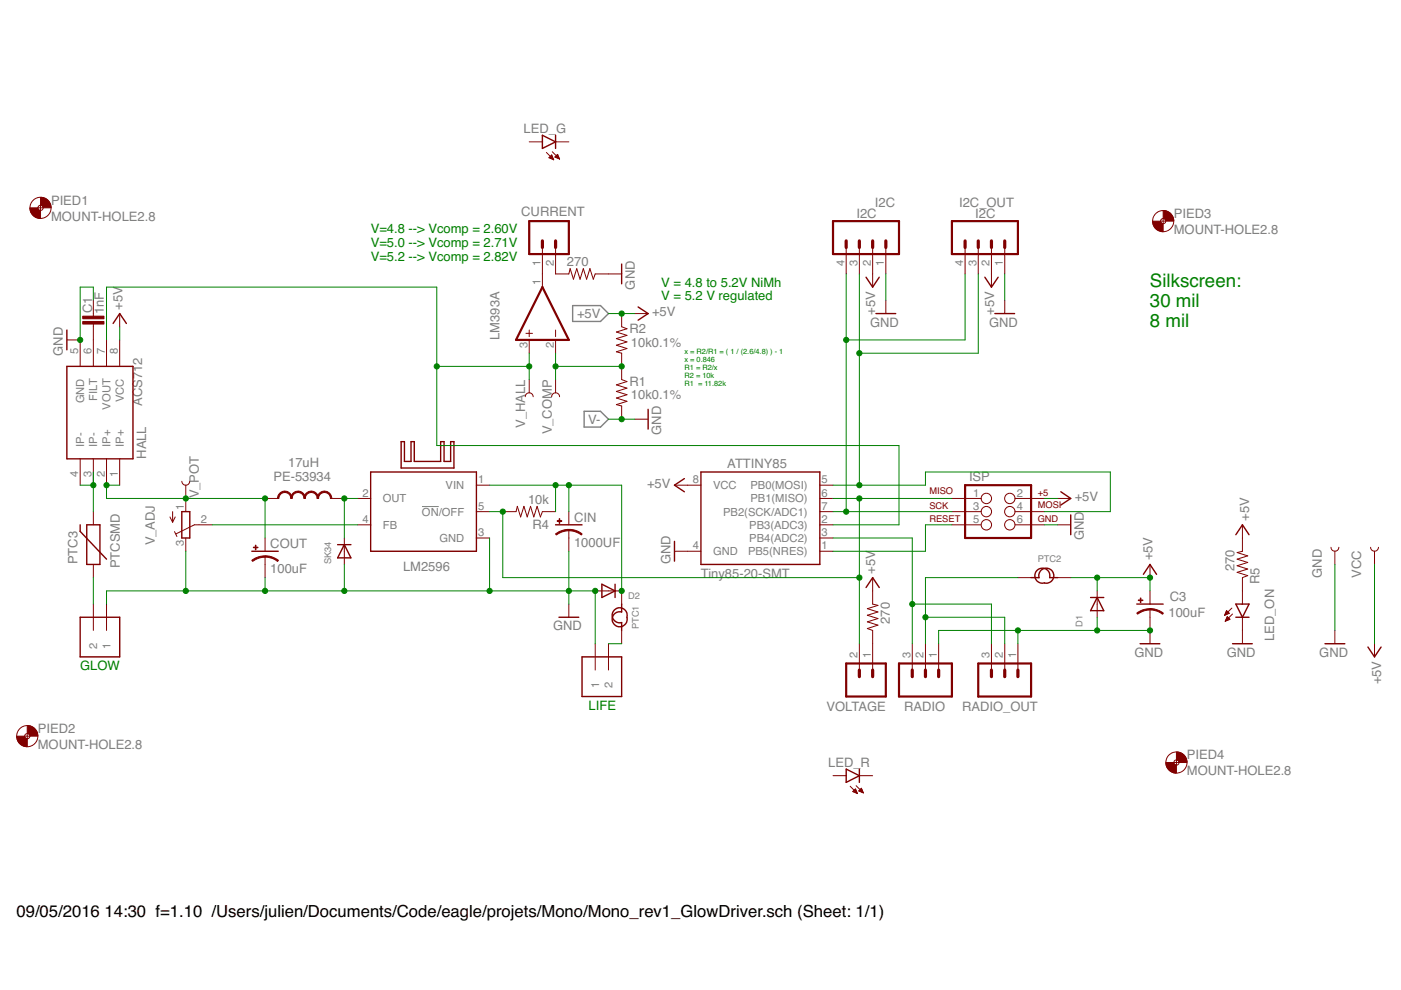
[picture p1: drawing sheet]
<svg xmlns="http://www.w3.org/2000/svg" width="297mm" height="210mm" viewBox="0 0 297 210" stroke-linecap="round" stroke-linejoin="round" font-family="sans-serif">
<path d="M89.5 107.4h3.5" fill="none" stroke="#808080" stroke-width=".21"/>
<path d="M121.4 64.8h5.9l1.7 1.7-1.7 1.7h-5.9zM123.8 87.2h3.5l1.7 1.7-1.7 1.7h-3.5z" fill="none" stroke="#808080" stroke-width=".3"/>
<g fill="none" stroke="#800000" stroke-width=".3">
<path d="M115 28.7l2.8 1.4-2.8 1.4zM117.8 28.7v2.8M131.8 56v4.2M183.6 58.8l1.4 2.1 1.4-2.1M208.8 58.8l1.4 2.1 1.4-2.1M14.2 77.7h14v19.6h-14zM14.2 70v4.2M24 68.6l1.4-2.1 1.4 2.1M135.3 65.1l2.1 1.4-2.1 1.4M185.7 66.5h4.2M210.9 66.5h4.2M85 93.6h.7v4.2h1.4v-4.2h.7v4.2h5.6v-4.2h.7v4.2h1.4v-4.2h.7v5.6h-11.2z"/>
<path d="M137.4 86.8v4.2M17 111.3v1.4l5.6 5.9M18.4 111.3h2.8v8.4h-2.8zM38.5 108.5h1.7v5.6h-1.7zM53.4 116.9h5.6M71.6 115.5h2.8M73 115.5l1.4 2.8h-2.8zM78.6 100.1h22.4v16.8h-22.4zM117.8 111.3h5.6M143 114.8v4.2M145.1 101.5l-2.1 1.4 2.1 1.4M148.6 100.1h25.2v19.6h-25.2z"/>
<path d="M224.9 104.3l2.1 1.4-2.1 1.4M227 109.2v4.2M262 113.4l1.4-2.1 1.4 2.1M17 130.9h8.4v8.4h-8.4zM118.5 130.9h4.2M123.4 139.3h8.4v8.4h-8.4zM127.6 123.9l2.8 1.4-2.8 1.4zM130.4 123.9v2.8M131.8 128.1v1.7a1.59 1.59 0 0 0-2 1.4 1.59 1.59 0 0 0 1.7 1.7 1.59 1.59 0 0 0 1.4-2 1.59 1.59 0 0 0-1.4-2 1.59 1.59 0 0 0-1.7 1.7 1.59 1.59 0 0 0 2 1.4v1.7M183.6 124.6l1.4-2.1 1.4 2.1M218.6 122.5h1.7a1.59 1.59 0 0 1 1.4-2 1.59 1.59 0 0 1 1.7 1.7 1.59 1.59 0 0 1-2 1.4 1.59 1.59 0 0 1-2-1.4 1.59 1.59 0 0 1 1.7-1.7 1.59 1.59 0 0 1 1.4 2h1.7M231.2 126.7h2.8"/>
<path d="M232.6 126.7l1.4 2.8h-2.8zM241 128.1h5.6M241.7 136.5h4.2M242.4 121.8l1.4-2.1 1.4 2.1M261.3 136.5h4.2M262 128.1h2.8l-1.4 2.8zM262 130.9h2.8M280.9 136.5h4.2M290 137.2l1.4 2.1 1.4-2.1M179.4 163.1l2.8 1.4-2.8 1.4zM182.2 163.1v2.8"/>
</g>
<g fill="none" stroke="#800000" stroke-width=".21">
<path d="M112.2 30.1h2.8M115.8 32.3l1.6 1.6M116.4 33.4l1 .5M116.4 33.4h.8M116.5 33.3h.6M116.7 33.6h.6M116.7 33.1h.4M116.8 33h.2M117 32.9l-.6 .5M117 32.9l.4 1M117 32.9h.1M117 33.7h.3"/>
<path d="M117.1 32.2l1.5 1.5M117.3 33.8h.1M117.7 33.3h.7M117.7 33.3l.9 .4M117.8 30.1h2.8M117.8 33.1h.6M117.9 33h.4M118 33.4h.5M118.1 32.9h.2M118.2 32.7l-.5 .6M118.2 32.7l.4 1M118.2 32.7h.1"/>
<path d="M118.3 33.6h.3M118.6 33.7h.1M8 44.1h1.1M8.6 43.5v1.1M115 52.5v8.4M117.8 52.5v5.6h2.8l.3-1.1 .7 2.2 .7-2.2 .7 2.2 .7-2.2 .7 2.2 .7-2.2 .7 2.2 .4-1.1h5.6M179.4 52.5v5.6M182.2 52.5v5.6M185 52.5v8.4M187.8 52.5v5.6M204.6 52.5v5.6M207.4 52.5v5.6"/>
<path d="M210.2 52.5v8.4M213 52.5v5.6M246.1 46.9h1.1M246.6 46.3v1.1M14.2 72.1h2.8v5.6M19.8 63.7v3.3M19.8 68.7v9M22.6 72.1v5.6M25.4 66.5v2.8M25.4 72.1v5.6M111.5 70.7h1.4M112.2 70v1.4"/>
<path d="M112.2 72.1v2.8M117.8 70v1.4M117.8 72.1v2.8M131.8 66.5v2.8l1.1 .4-2.2 .7 2.2 .7-2.2 .7 2.2 .7-2.2 .7 2.2 .7-2.2 .7 1.1 .3v5.6l1.1 .4-2.2 .7 2.2 .7-2.2 .7 2.2 .7-2.2 .7 2.2 .7-2.2 .7 1.1 .3v2.8M134.6 66.5h2.8M187.8 63.7v2.8M213 63.7v2.8M17 97.3v5.6M19.8 97.3v5.6M22.6 97.3v5.6M25.4 97.3v5.6M111.4 84.1a.85 .85 0 0 1 .8-.8 .85 .85 0 0 1 .9 .8"/>
<path d="M112.2 80.5v2.8M117 84.1a.84 .84 0 0 1 .8-.8 .84 .84 0 0 1 .8 .8M117.8 80.5v2.8M134.6 88.9h2.8M19.8 108.5v2.8M19.8 119.7v2.8M36 109.6l.6 1.1M36.6 108.5v2.2M37 112.7l.5 1M37.1 109.6l-.5 1.1M38.5 102a.85 .85 0 0 0 .9 .9 .85 .85 0 0 0 .8-.9M39.4 102.9v5.6"/>
<path d="M39.4 114.1v2.8M45 111.3h-3.8l-3.9 1.9M56.2 105.7h2.8M56.2 114.1v2.8M56.2 118v4.5M70.2 105.7h2.8M73 114.1v5.6M75.8 105.7h2.8M75.8 111.3h2.8M101 102.9h2.8M101 108.5h2.8M101 114.1h2.8"/>
<path d="M106.6 108.5h2.8l.3-1.1 .7 2.2 .7-2.2 .7 2.2 .7-2.2 .7 2.2 .7-2.2 .7 2.2 .4-1.1h2.8M120.6 108.5v2.8M120.6 112.4v4.5M143 102.9h5.6M143 116.9h5.6M173.8 102.9h2.8M173.8 105.7h2.8M173.8 116.9h2.8M173.8 108.5h2.8M173.8 111.3h2.8M173.8 114.1h2.8M201.8 105.7h6.2"/>
<path d="M201.8 108.5h6.2M201.8 111.3h6.2M215.2 105.7h6.2M215.2 108.5h6.2M215.2 111.3h6.2M224.2 105.7h2.8M224.2 111.3h2.8M243.8 119.7v2.8M263.4 111.3v5.6l-1.1 .3 2.2 .7-2.2 .7 2.2 .7-2.2 .7 2.2 .6-2.2 .7 2.2 .7-1.1 .5v5.6M282.2 116a.84 .84 0 0 0 .8 .9 .84 .84 0 0 0 .9-.9M283 116.9v2.8M290.6 116a.84 .84 0 0 0 .8 .9 .84 .84 0 0 0 .9-.9"/>
<path d="M291.4 116.9v2.8M19.8 128.1v5.6M22.6 128.1v5.6M120.6 128.1v2.8M126.2 136.5v5.6M126.2 125.3h5.6v2.8M129 136.5v5.6M131.8 133.7v2.8M182.2 136.5v5.6M185 122.5v5.6l1.1 .3-2.2 .7 2.2 .7-2.2 .7 2.2 .6-2.2 .7 2.2 .7-2.2 .8 1.1 .4v8.4M193.4 136.5v5.6M196.2 136.5v5.6"/>
<path d="M199 136.5v5.6M210.2 136.5v5.6M213 136.5v5.6M215.8 136.5v5.6M215.8 122.5h2.8M224.2 122.5h2.8M232.6 125.3v5.6M243.8 125.3v2.8M243.8 129.2v7.3M259.7 130.5h.1M259.7 130.3h.3M259.8 130.2h.5"/>
<path d="M259.8 131.7h.1M259.8 130h.8M259.9 131.5h.3M259.9 129.9h.6M259.9 131.4h.6M259.9 129.8h.4M260 129.6h.2M260 131.3h.7M260 131.1h.6M260.1 129.5l-.4 1M260.1 129.5l.5 .5M260.1 129.5h.1"/>
<path d="M260.1 131h.4M260.2 130.9h.1M260.2 130.7l.6 .6-1 .4zM260.6 130l-.9 .5M261.2 128.9l-1.5 1.6M261.3 130.2l-1.5 1.5M263.4 130.9v5.6M283 133.7v2.8M291.4 136.5v2.8M5.2 156.1h1.1M5.8 155.5v1.1M176.6 164.5h2.8"/>
<path d="M180.3 166.7l1.5 1.6M180.8 167.8l.6-.5 .4 1zM180.9 167.8h.7M181 167.9h.7M181 167.6h.5M181.1 167.5h.4M181.3 167.4h.1M181.3 168h.4M181.5 166.6l1.5 1.5M181.6 168.2h.2M182.1 167.6h.7M182.2 164.5h2.8"/>
<path d="M182.3 167.8h.6M182.3 167.5h.5M182.4 167.4h.3M182.5 167.2h.2M182.6 167.9h.4M182.6 167.1l.4 1-.9-.4zM182.9 168h.1M248.9 161.7h1.1M249.4 161.1v1.1"/>
<circle cx="8.6" cy="44.1" r="2.24"/>
<circle cx="8.6" cy="44.1" r=".55"/>
<circle cx="246.6" cy="46.9" r="2.24"/>
<circle cx="246.6" cy="46.9" r=".55"/>
<circle cx="209.1" cy="108.5" r="1.1"/>
<circle cx="209.1" cy="111.3" r="1.1"/>
<circle cx="209.1" cy="105.7" r="1.1"/>
<circle cx="214.1" cy="111.3" r="1.1"/>
<circle cx="214.1" cy="105.7" r="1.1"/>
<circle cx="214.1" cy="108.5" r="1.1"/>
<circle cx="5.8" cy="156.1" r="2.24"/>
<circle cx="5.8" cy="156.1" r=".55"/>
<circle cx="249.4" cy="161.7" r="2.24"/>
<circle cx="249.4" cy="161.7" r=".55"/>
</g>
<g fill="#800000" stroke="#800000" stroke-width=".21">
<path d="M17.5 68.2h4.5v.5h-4.5z"/>
<path d="M17.5 67h4.5v.6h-4.5z"/>
<path d="M53.7 116h1v.1h-1z"/>
<path d="M54.1 115.6h.2v1h-.2z"/>
<path d="M118.1 110.4h1v.1h-1z"/>
<path d="M118.6 110h.1v1h-.1z"/>
<path d="M241.3 127.2h1v.1h-1z"/>
<path d="M241.8 126.8h.1v1h-.1z"/>
</g>
<path d="M112.2 46.9h8.4v7h-8.4zM176.6 46.9h14v7h-14zM201.8 46.9h14v7h-14zM115 60.9l5.6 11.2h-11.2zM204.6 102.9h14v11.2h-14zM179.4 140.7h8.4v7h-8.4zM190.6 140.7h11.2v7h-11.2zM207.4 140.7h11.2v7h-11.2z" fill="none" stroke="#800000" stroke-width=".47"/>
<g fill="none" stroke="#800000" stroke-width=".68">
<path d="M115 51.1v1.4M117.8 51.1v1.4M179.4 51.1v1.4M182.2 51.1v1.4M185 51.1v1.4M187.8 51.1v1.4M204.6 51.1v1.4M207.4 51.1v1.4M210.2 51.1v1.4M213 51.1v1.4M182.2 142.1v1.4M185 142.1v1.4"/>
<path d="M193.4 142.1v1.4M196.2 142.1v1.4M199 142.1v1.4M210.2 142.1v1.4M213 142.1v1.4M215.8 142.1v1.4"/>
</g>
<g fill="#800000" stroke="#800000" stroke-width=".21">
<path d="M8.6 41.8a2.17 2.17 0 0 1 2.2 2.3h-1.7l-.1-.3-.4-.3z" fill-rule="evenodd"/>
<path d="M6.3 44.1h1.7l.1 .3 .5 .2v1.7a2.21 2.21 0 0 1-2.3-2.2z" fill-rule="evenodd"/>
<path d="M5.8 153.8a2.24 2.24 0 0 1 2.2 2.3h-1.7l-.2-.5-.3-.1z" fill-rule="evenodd"/>
<path d="M3.5 156.1h1.7l.3 .4 .3 .1v1.7a2.2 2.2 0 0 1-2.3-2.2z" fill-rule="evenodd"/>
<path d="M59.3 104.6l.6-.4 .5-.1v.3l-.6 .1-.4 .4-.3 .8h-.3l.1-.5z" fill-rule="evenodd"/>
<path d="M60.4 104.1a1.52 1.52 0 0 1 1.5 1.6h-.2l-.3-.8-.5-.4-.5-.1z" fill-rule="evenodd"/>
<path d="M62.1 104.6l.6-.4 .5-.1v.3l-.5 .1-.5 .4-.3 .8h-.2v-.5z" fill-rule="evenodd"/>
<path d="M63.2 104.1a1.52 1.52 0 0 1 1.5 1.6h-.2l-.3-.8-.5-.4-.5-.1z" fill-rule="evenodd"/>
<path d="M64.9 104.6l.6-.4 .5-.1v.3l-.8 .3-.3 .4-.2 .6h-.2v-.5z" fill-rule="evenodd"/>
<path d="M66 104.1a1.52 1.52 0 0 1 1.5 1.6h-.3l-.2-.8-.5-.4-.5-.1z" fill-rule="evenodd"/>
<path d="M67.7 104.6l.6-.4 .5-.1v.3l-.6 .1-.4 .4-.3 .8h-.3l.1-.5z" fill-rule="evenodd"/>
<path d="M68.8 104.1a1.52 1.52 0 0 1 1.5 1.6h-.2l-.3-.8-.5-.4-.5-.1z" fill-rule="evenodd"/>
<path d="M56.2 117.8l.9 .1 1.2 .4 .7 .5-.2 .2a4.1 4.1 0 0 0-2.6-.9z" fill-rule="evenodd"/>
<path d="M53.4 118.8l1.3-.7 1.5-.2v.2l-1.1 .2-1.5 .7z" fill-rule="evenodd"/>
<path d="M120.6 112.2h.3a4.3 4.3 0 0 1 2.5 1l-.1 .2-1.6-.7-1.1-.2z" fill-rule="evenodd"/>
<path d="M117.8 113.2l1.3-.7 1.5-.3v.3l-1.6 .4-1 .5z" fill-rule="evenodd"/>
<path d="M243.8 129l1.5 .3 1.4 .7-.2 .2-1-.6-1.7-.3z" fill-rule="evenodd"/>
<path d="M241 130l1.3-.7 1.5-.2v.2l-1.1 .2-1.5 .7z" fill-rule="evenodd"/>
<path d="M246.6 44.6a2.21 2.21 0 0 1 2.3 2.3h-1.7l-.2-.5-.4-.1z" fill-rule="evenodd"/>
<path d="M244.4 46.9h1.7l.1 .3 .4 .2v1.7a2.2 2.2 0 0 1-2.2-2.2z" fill-rule="evenodd"/>
<path d="M249.4 159.4a2.24 2.24 0 0 1 2.3 2.3h-1.7l-.1-.3-.5-.3z" fill-rule="evenodd"/>
<path d="M247.2 161.7h1.7l.1 .3 .4 .2v1.7a2.24 2.24 0 0 1-2.2-2.2z" fill-rule="evenodd"/>
</g>
<g fill="none" stroke="#008000" stroke-width=".21">
<path d="M179.4 58.1v50.4M182.2 58.1v44.8M187.8 58.1v5.6M204.6 58.1v14h-25.2M207.4 58.1v16.8h-25.2M213 58.1v5.6M19.8 63.7v-2.8h-2.8v11.2M22.6 72.1v-11.2h70v33.6h98v16.8h-14M25.4 69.3v2.8M92.6 77.7h19.6M112.2 74.9v5.6M117.8 77.7h14"/>
<path d="M117.8 74.9v5.6M129 66.5h5.6M129 88.9h5.6M17 102.9h2.8M19.8 100.1v8.4M25.4 102.9h-2.8v2.8h33.6v8.4M39.4 116.9v8.4M45 111.3h30.8M73 119.7v5.6M75.8 105.7h-2.8v8.4M103.8 114.1v11.2M103.8 102.9h28v22.4"/>
<path d="M103.8 108.5h2.8v14h75.6M117.8 102.9v5.6M120.6 102.9v5.6M120.6 116.9v11.2M176.6 102.9h19.6v-2.8h39.2v8.4h-14M176.6 105.7h25.2M176.6 108.5h25.2M176.6 114.1h16.8v22.4M182.2 105.7v30.8M201.8 111.3h-5.6v5.6h-19.6M221.4 111.3h2.8M221.4 105.7h2.8"/>
<path d="M283 119.7v14M291.4 119.7v16.8M19.8 122.5v5.6M22.6 128.1v-2.8h103.6v11.2M56.2 122.5v2.8M129 136.5h2.8M193.4 128.1h16.8v8.4M196.2 130.9h16.8v5.6M215.8 133.7v2.8M215.8 122.5h-19.6v14M227 122.5h16.8v2.8M232.6 122.5v2.8"/>
<path d="M232.6 130.9v2.8M243.8 133.7h-44.8v2.8"/>
</g>
<g fill="#008000" stroke="#008000" stroke-width=".21">
<circle cx="17" cy="72.1" r=".55"/>
<circle cx="120.6" cy="125.3" r=".55"/>
<circle cx="103.8" cy="125.3" r=".55"/>
<circle cx="39.4" cy="125.3" r=".55"/>
<circle cx="73" cy="125.3" r=".55"/>
<circle cx="56.2" cy="125.3" r=".55"/>
<circle cx="126.2" cy="125.3" r=".55"/>
<circle cx="243.8" cy="133.7" r=".55"/>
<circle cx="215.8" cy="133.7" r=".55"/>
<circle cx="232.6" cy="133.7" r=".55"/>
<circle cx="39.4" cy="105.7" r=".55"/>
<circle cx="22.6" cy="102.9" r=".55"/>
<circle cx="56.2" cy="105.7" r=".55"/>
<circle cx="73" cy="105.7" r=".55"/>
<circle cx="182.2" cy="102.9" r=".55"/>
<circle cx="182.2" cy="74.9" r=".55"/>
<circle cx="106.6" cy="108.5" r=".55"/>
<circle cx="182.2" cy="105.7" r=".55"/>
<circle cx="182.2" cy="122.5" r=".55"/>
<circle cx="193.4" cy="128.1" r=".55"/>
<circle cx="179.4" cy="108.5" r=".55"/>
<circle cx="179.4" cy="72.1" r=".55"/>
<circle cx="92.6" cy="77.7" r=".55"/>
<circle cx="112.2" cy="77.7" r=".55"/>
<circle cx="131.8" cy="88.9" r=".55"/>
<circle cx="19.8" cy="102.9" r=".55"/>
<circle cx="120.6" cy="102.9" r=".55"/>
<circle cx="117.8" cy="102.9" r=".55"/>
<circle cx="131.8" cy="125.3" r=".55"/>
<circle cx="243.8" cy="122.5" r=".55"/>
<circle cx="232.6" cy="122.5" r=".55"/>
<circle cx="131.8" cy="66.5" r=".55"/>
<circle cx="196.2" cy="130.9" r=".55"/>
<circle cx="131.8" cy="77.7" r=".55"/>
<circle cx="117.8" cy="77.7" r=".55"/>
</g>
<g font-size="4" fill="#008000">
<text x="243.8" y="60.9">Silkscreen:</text>
<text x="243.8" y="65.1">30 mil</text>
<text x="243.8" y="69.3">8 mil</text>
</g>
<g font-size="3.5">
<text x="3.5" y="194.4">09/05/2016</text>
<text x="22.2" y="194.4">14:30 f=1.10 /Users/julien/Documents/Code/eagle/projets/Mono/Mono_rev1_GlowDriver.sch (Sheet: 1/1)</text>
</g>
<g font-size="2.8" fill="#808080">
<text x="111" y="28.1">LED_G</text>
<text x="10.8" y="46.8">MOUNT-HOLE2.8</text>
<text x="10.8" y="43.4">PIED1</text>
<text x="110.5" y="45.8">CURRENT</text>
<text x="181.6" y="46.3">I2C</text>
<text x="185.5" y="43.8">I2C</text>
<text x="203.4" y="43.8">I2C_OUT</text>
<text x="206.8" y="46.3">I2C</text>
<text x="248.9" y="46.2">PIED3</text>
<text x="248.9" y="49.6">MOUNT-HOLE2.8</text>
<text x="120.2" y="56.4">270</text>
<text x="25.9" y="65.6" transform="rotate(-90 25.9 65.6)">+5V</text>
<text x="134.6" y="61.4" transform="rotate(-90 134.6 61.4)">GND</text>
<text x="19.5" y="66.3" transform="rotate(-90 19.5 66.3)">C1</text>
<text x="22" y="66.6" transform="rotate(-90 22 66.6)">1nF</text>
<text x="122.3" y="67.5">+5V</text>
<text x="133.5" y="70.7">R2</text>
<text x="138.2" y="67">+5V</text>
<text x="184.5" y="69.3">GND</text>
<text x="185.6" y="66.7" transform="rotate(-90 185.6 66.7)">+5V</text>
<text x="209.7" y="69.3">GND</text>
<text x="210.8" y="66.7" transform="rotate(-90 210.8 66.7)">+5V</text>
<text x="13.4" y="75.4" transform="rotate(-90 13.4 75.4)">GND</text>
<text x="105.9" y="72.1" transform="rotate(-90 105.9 72.1)">LM393A</text>
<text x="133.8" y="73.5">10k0.1%</text>
<text x="133.5" y="81.9">R1</text>
<text x="30.2" y="86.1" transform="rotate(-90 30.2 86.1)">ACS712</text>
<text x="124.7" y="89.9">V-</text>
<text x="133.8" y="84.7">10k0.1%</text>
<text x="111.4" y="90.7" transform="rotate(-90 111.4 90.7)">V_HALL</text>
<text x="117" y="92.1" transform="rotate(-90 117 92.1)">V_COMP</text>
<text x="140.2" y="92.2" transform="rotate(-90 140.2 92.2)">GND</text>
<text x="31" y="97.3" transform="rotate(-90 31 97.3)">HALL</text>
<text x="61.1" y="99">17uH</text>
<text x="154.2" y="99.2">ATTINY85</text>
<text x="42.2" y="105.7" transform="rotate(-90 42.2 105.7)">V_POT</text>
<text x="58" y="102">PE-53934</text>
<text x="112" y="106.8">10k</text>
<text x="137.2" y="103.4">+5V</text>
<text x="205.5" y="102">ISP</text>
<text x="227.9" y="106.2">+5V</text>
<text x="112.9" y="112.1">R4</text>
<text x="121.7" y="110.6">CIN</text>
<text x="264.8" y="110.4" transform="rotate(-90 264.8 110.4)">+5V</text>
<text x="16.4" y="119.7" transform="rotate(-90 16.4 119.7)">PTC3</text>
<text x="32.8" y="115.6" transform="rotate(-90 32.8 115.6)">V_ADJ</text>
<text x="57.3" y="116.2">COUT</text>
<text x="121.7" y="115.9">1000UF</text>
<text x="142.2" y="119.7" transform="rotate(-90 142.2 119.7)">GND</text>
<text x="229.8" y="114.6" transform="rotate(-90 229.8 114.6)">GND</text>
<text x="244.4" y="118.8" transform="rotate(-90 244.4 118.8)">+5V</text>
<text x="25.4" y="120.5" transform="rotate(-90 25.4 120.5)">PTCSMD</text>
<text x="57.3" y="121.5">100uF</text>
<text x="85.5" y="121.1">LM2596</text>
<text x="148.6" y="122.5">Tiny85-20-SMT</text>
<text x="185.6" y="121.6" transform="rotate(-90 185.6 121.6)">+5V</text>
<text x="261.8" y="121.1" transform="rotate(-90 261.8 121.1)">270</text>
<text x="267" y="123.9" transform="rotate(-90 267 123.9)">R5</text>
<text x="280.2" y="122.5" transform="rotate(-90 280.2 122.5)">GND</text>
<text x="288.6" y="122.5" transform="rotate(-90 288.6 122.5)">VCC</text>
<text x="247.7" y="130.7">100uF</text>
<text x="248" y="127.4">C3</text>
<text x="117.3" y="133.7">GND</text>
<text x="188.7" y="132.3" transform="rotate(-90 188.7 132.3)">270</text>
<text x="270.1" y="135.9" transform="rotate(-90 270.1 135.9)">LED_ON</text>
<text x="240.5" y="139.3">GND</text>
<text x="260.1" y="139.3">GND</text>
<text x="279.7" y="139.3">GND</text>
<text x="292.8" y="145.1" transform="rotate(-90 292.8 145.1)">+5V</text>
<text x="8" y="155.4">PIED2</text>
<text x="175.2" y="150.8">VOLTAGE</text>
<text x="191.7" y="150.8">RADIO</text>
<text x="204" y="150.8">RADIO_OUT</text>
<text x="8" y="158.8">MOUNT-HOLE2.8</text>
<text x="251.7" y="161">PIED4</text>
<text x="175.6" y="162.5">LED_R</text>
<text x="251.7" y="164.4">MOUNT-HOLE2.8</text>
</g>
<g font-size="2.8" fill="#008000">
<text x="78.6" y="49.4">V=4.8 --&gt; Vcomp = 2.60V</text>
<text x="78.6" y="52.3">V=5.0 --&gt; Vcomp = 2.71V</text>
<text x="78.6" y="55.3">V=5.2 --&gt; Vcomp = 2.82V</text>
<text x="140.2" y="63.7">V = 5.2 V regulated</text>
<text x="140.2" y="60.9">V = 4.8 to 5.2V NiMh</text>
<text x="17" y="142.1">GLOW</text>
<text x="124.8" y="150.5">LIFE</text>
</g>
<g font-size="2.4" fill="#808080">
<text x="114.6" y="56.4" transform="rotate(-90 114.6 56.4)">1</text>
<text x="117.4" y="56.4" transform="rotate(-90 117.4 56.4)">2</text>
<text x="179" y="56.4" transform="rotate(-90 179 56.4)">4</text>
<text x="181.8" y="56.4" transform="rotate(-90 181.8 56.4)">3</text>
<text x="184.6" y="56.4" transform="rotate(-90 184.6 56.4)">2</text>
<text x="187.4" y="56.4" transform="rotate(-90 187.4 56.4)">1</text>
<text x="204.2" y="56.4" transform="rotate(-90 204.2 56.4)">4</text>
<text x="207" y="56.4" transform="rotate(-90 207 56.4)">3</text>
<text x="209.8" y="56.4" transform="rotate(-90 209.8 56.4)">2</text>
<text x="212.6" y="56.4" transform="rotate(-90 212.6 56.4)">1</text>
<text x="114.6" y="60.5" transform="rotate(-90 114.6 60.5)">1</text>
<text x="16.6" y="75.1" transform="rotate(-90 16.6 75.1)">5</text>
<text x="19.4" y="75.1" transform="rotate(-90 19.4 75.1)">6</text>
<text x="22.2" y="75.1" transform="rotate(-90 22.2 75.1)">7</text>
<text x="25" y="75.1" transform="rotate(-90 25 75.1)">8</text>
<text x="111.8" y="73.8" transform="rotate(-90 111.8 73.8)">3</text>
<text x="117.4" y="73.8" transform="rotate(-90 117.4 73.8)">2</text>
<text x="17.8" y="85.5" transform="rotate(-90 17.8 85.5)">GND</text>
<text x="20.6" y="85" transform="rotate(-90 20.6 85)">FILT</text>
<text x="23.4" y="86.8" transform="rotate(-90 23.4 86.8)">VOUT</text>
<text x="26.2" y="85.2" transform="rotate(-90 26.2 85.2)">VCC</text>
<text x="17.8" y="94.7" transform="rotate(-90 17.8 94.7)">IP-</text>
<text x="20.6" y="94.7" transform="rotate(-90 20.6 94.7)">IP-</text>
<text x="23.4" y="94.7" transform="rotate(-90 23.4 94.7)">IP+</text>
<text x="26.2" y="94.7" transform="rotate(-90 26.2 94.7)">IP+</text>
<text x="16.6" y="101.2" transform="rotate(-90 16.6 101.2)">4</text>
<text x="19.4" y="101.2" transform="rotate(-90 19.4 101.2)">3</text>
<text x="22.2" y="101.2" transform="rotate(-90 22.2 101.2)">2</text>
<text x="25" y="101.2" transform="rotate(-90 25 101.2)">1</text>
<text x="76.9" y="105.3">2</text>
<text x="81.2" y="106.5">OUT</text>
<text x="94.5" y="103.7">VIN</text>
<text x="101.4" y="102.5">1</text>
<text x="146.9" y="102.5">8</text>
<text x="151.2" y="103.7">VCC</text>
<text x="159.1" y="106.5">PB1(MISO)</text>
<text x="159.1" y="103.7">PB0(MOSI)</text>
<text x="174.2" y="105.3">6</text>
<text x="174.2" y="102.5">5</text>
<text x="206.3" y="105.3">1</text>
<text x="215.6" y="105.3">2</text>
<text x="39" y="108.1" transform="rotate(-90 39 108.1)">1</text>
<text x="42.6" y="110.9">2</text>
<text x="76.9" y="110.9">4</text>
<text x="81.2" y="112.1">FB</text>
<text x="89.5" y="109.3">ON/OFF</text>
<text x="101.4" y="108.1">5</text>
<text x="101.4" y="113.7">3</text>
<text x="153.3" y="109.3">PB2(SCK/ADC1)</text>
<text x="158.9" y="112.1">PB3(ADC3)</text>
<text x="174.2" y="108.1">7</text>
<text x="174.2" y="110.9">2</text>
<text x="174.2" y="113.7">3</text>
<text x="206.3" y="108.1">3</text>
<text x="206.3" y="110.9">5</text>
<text x="215.6" y="108.1">4</text>
<text x="215.6" y="110.9">6</text>
<text x="39" y="115.8" transform="rotate(-90 39 115.8)">3</text>
<text x="93.2" y="114.9">GND</text>
<text x="146.9" y="116.5">4</text>
<text x="151.2" y="117.7">GND</text>
<text x="158.6" y="117.7">PB5(NRES)</text>
<text x="158.9" y="114.9">PB4(ADC2)</text>
<text x="174.2" y="116.5">1</text>
<text x="20.6" y="137.6" transform="rotate(-90 20.6 137.6)">2</text>
<text x="23.4" y="137.6" transform="rotate(-90 23.4 137.6)">1</text>
<text x="181.8" y="139.5" transform="rotate(-90 181.8 139.5)">2</text>
<text x="184.6" y="139.5" transform="rotate(-90 184.6 139.5)">1</text>
<text x="193" y="139.5" transform="rotate(-90 193 139.5)">3</text>
<text x="195.8" y="139.5" transform="rotate(-90 195.8 139.5)">2</text>
<text x="198.6" y="139.5" transform="rotate(-90 198.6 139.5)">1</text>
<text x="209.8" y="139.5" transform="rotate(-90 209.8 139.5)">3</text>
<text x="212.6" y="139.5" transform="rotate(-90 212.6 139.5)">2</text>
<text x="215.4" y="139.5" transform="rotate(-90 215.4 139.5)">1</text>
<text x="127" y="146" transform="rotate(-90 127 146)">1</text>
<text x="129.8" y="146" transform="rotate(-90 129.8 146)">2</text>
</g>
<g font-size="2" fill="#800000">
<text x="197.1" y="107.9">SCK</text>
<text x="197.1" y="104.8">MISO</text>
<text x="220" y="107.8">MOSI</text>
<text x="220" y="105.1">+5</text>
<text x="197.1" y="110.7">RESET</text>
<text x="220" y="110.7">GND</text>
</g>
<g font-size="2" fill="#808080">
<text x="70.2" y="119.7" transform="rotate(-90 70.2 119.7)">SK34</text>
<text x="220" y="119.1">PTC2</text>
<text x="133.2" y="127">D2</text>
<text x="135.4" y="133.4" transform="rotate(-90 135.4 133.4)">PTC1</text>
<text x="229.5" y="132.8" transform="rotate(-90 229.5 132.8)">D1</text>
</g>
<g font-size="1.6" fill="#008000">
<text x="145.1" y="75.2">x = R2/R1 = ( 1 / (2.6/4.8) ) - 1</text>
<text x="145.1" y="76.8">x = 0.846</text>
<text x="145.1" y="78.5">R1 = R2/x</text>
<text x="145.1" y="80.2">R2 = 10k</text>
<text x="145.1" y="81.8">R1 = 11.82k</text>
</g>
</svg>
